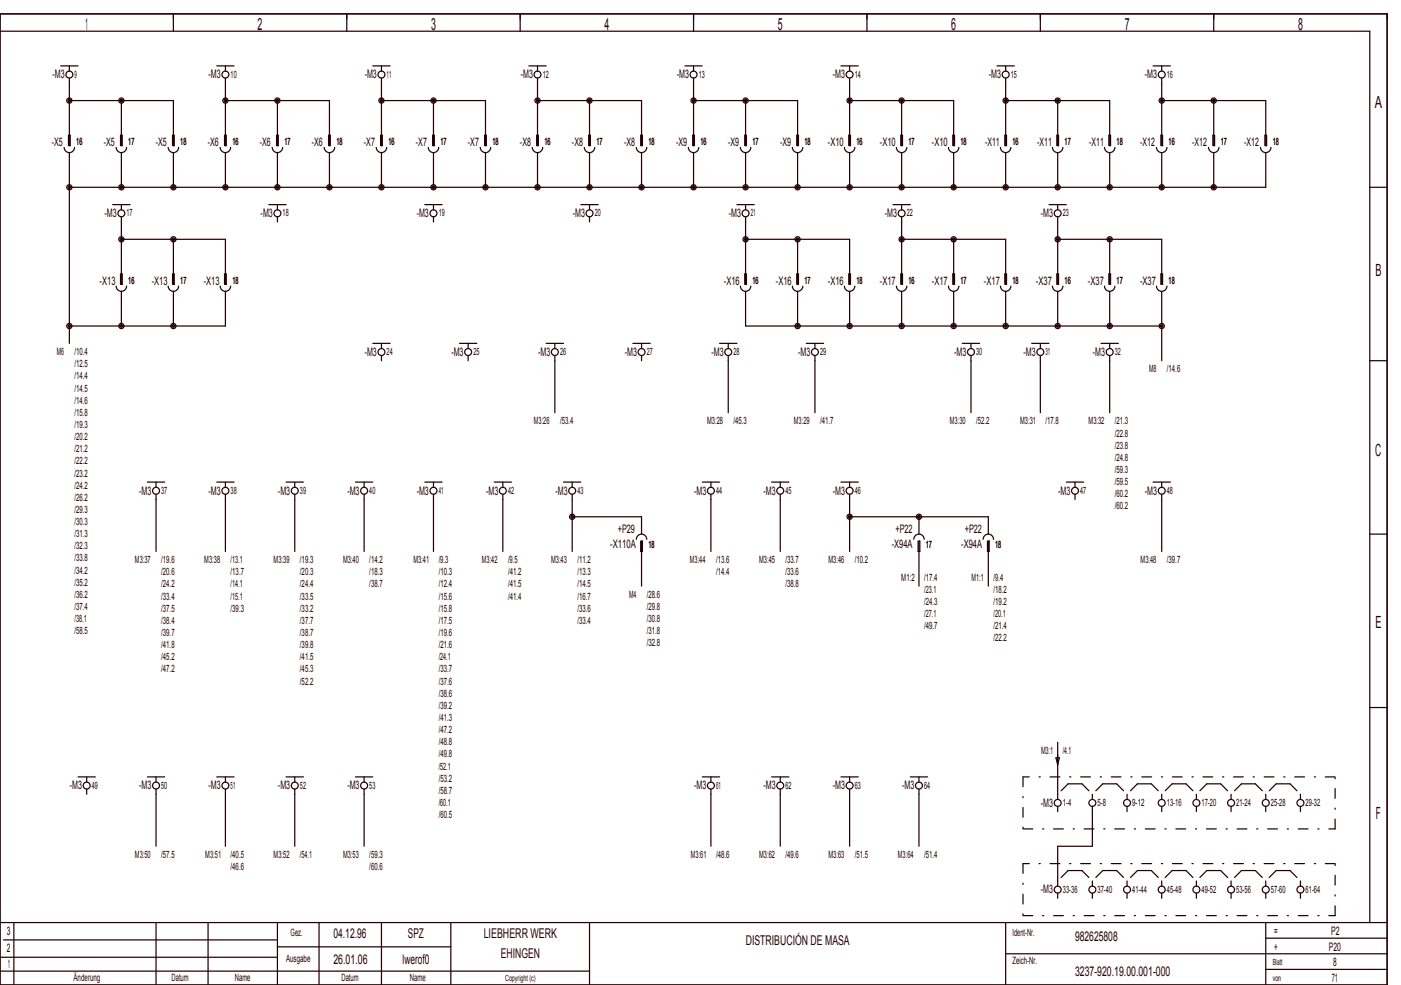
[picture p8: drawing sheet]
<svg xmlns="http://www.w3.org/2000/svg" width="404mm" height="284mm" viewBox="0 0 404 284" stroke-linecap="round" stroke-linejoin="round" font-family="sans-serif">
<g fill="none" stroke="#240000" stroke-width=".35">
<path d="M0 4h400v280h-400zM0 9h395v257M17.5 19h5M20 19v1.5M50 4v5M62.5 19h5M65 19v1.5M100 4v5M107.5 19h5M110 19v1.5M150 4v5M152.5 19h5"/>
<path d="M155 19v1.5M197.5 19h5M200 4v5M200 19v1.5M242.5 19h5M245 19v1.5M250 4v5M287.5 19h5M290 19v1.5M300 4v5M332.5 19h5M335 19v1.5"/>
<path d="M350 4v5M20 22.5v19.5h.3v-3h-.5v3M20 29h30v13h.2v-3h-.5v3M35 29v13h.3v-3h-.6v3M65 22.5v19.5h.2v-3h-.5v3M65 29h30v13h.2v-3h-.4v3M80 29v13h.2v-3h-.4v3M110 22.5v19.5h.3v-3h-.5v3M110 29h30v13h.3v-3h-.6v3M125 29v13h.3v-3h-.6v3M155 22.5v19.5h.2v-3h-.5v3M155 29h30v13h.2v-3h-.4v3"/>
<path d="M170 29v13h.2v-3h-.5v3M200 22.5v19.5h.3v-3h-.5v3M200 29h30v13h.3v-3h-.6v3M215 29v13h.2v-3h-.4v3M245 22.5v19.5h.3v-3h-.6v3M245 29h30v13h.2v-3h-.4v3M260 29v13h.2v-3h-.5v3M290 22.5v19.5h.3v-3h-.5v3M290 29h30v13h.3v-3h-.5v3M305 29v13h.2v-3h-.4v3M335 22.5v19.5h.3v-3h-.6v3M335 29h30v13h.2v-3h-.4v3"/>
<path d="M350 29v13h.2v-3h-.5v3M18.5 42.5a1.5 1.5 0 0 0 1.5 1.5 1.5 1.5 0 0 0 1.5-1.5M20 44v55M32.5 59h5M33.5 42.5a1.5 1.5 0 0 0 1.5 1.5 1.5 1.5 0 0 0 1.5-1.5M35 44v10M35 59v1.5M48.5 42.5a1.5 1.5 0 0 0 1.5 1.5 1.5 1.5 0 0 0 1.5-1.5M50 44v10M63.5 42.5a1.5 1.5 0 0 0 1.5 1.5 1.5 1.5 0 0 0 1.5-1.5M65 44v10M77.5 59h5"/>
<path d="M78.5 42.5a1.5 1.5 0 0 0 1.5 1.5 1.5 1.5 0 0 0 1.5-1.5M80 44v10M80 59v1.5M93.5 42.5a1.5 1.5 0 0 0 1.5 1.5 1.5 1.5 0 0 0 1.5-1.5M95 44v10M108.5 42.5a1.5 1.5 0 0 0 1.5 1.5 1.5 1.5 0 0 0 1.5-1.5M110 44v10M122.5 59h5M123.5 42.5a1.5 1.5 0 0 0 1.5 1.5 1.5 1.5 0 0 0 1.5-1.5M125 44v10M125 59v1.5M138.5 42.5a1.5 1.5 0 0 0 1.5 1.5 1.5 1.5 0 0 0 1.5-1.5"/>
<path d="M140 44v10M153.5 42.5a1.5 1.5 0 0 0 1.5 1.5 1.5 1.5 0 0 0 1.5-1.5M155 44v10M167.5 59h5M168.5 42.5a1.5 1.5 0 0 0 1.5 1.5 1.5 1.5 0 0 0 1.5-1.5M170 44v10M170 59v1.5M183.5 42.5a1.5 1.5 0 0 0 1.5 1.5 1.5 1.5 0 0 0 1.5-1.5M185 44v10M198.5 42.5a1.5 1.5 0 0 0 1.5 1.5 1.5 1.5 0 0 0 1.5-1.5M200 44v10M212.5 59h5"/>
<path d="M213.5 42.5a1.5 1.5 0 0 0 1.5 1.5 1.5 1.5 0 0 0 1.5-1.5M215 44v10M215 59v1.5M228.5 42.5a1.5 1.5 0 0 0 1.5 1.5 1.5 1.5 0 0 0 1.5-1.5M230 44v10M243.5 42.5a1.5 1.5 0 0 0 1.5 1.5 1.5 1.5 0 0 0 1.5-1.5M245 44v10M257.5 59h5M258.5 42.5a1.5 1.5 0 0 0 1.5 1.5 1.5 1.5 0 0 0 1.5-1.5M260 44v10M260 59v1.5M273.5 42.5a1.5 1.5 0 0 0 1.5 1.5 1.5 1.5 0 0 0 1.5-1.5"/>
<path d="M275 44v10M288.5 42.5a1.5 1.5 0 0 0 1.5 1.5 1.5 1.5 0 0 0 1.5-1.5M290 44v10M302.5 59h5M303.5 42.5a1.5 1.5 0 0 0 1.5 1.5 1.5 1.5 0 0 0 1.5-1.5M305 44v10M305 59v1.5M318.5 42.5a1.5 1.5 0 0 0 1.5 1.5 1.5 1.5 0 0 0 1.5-1.5M320 44v10M333.5 42.5a1.5 1.5 0 0 0 1.5 1.5 1.5 1.5 0 0 0 1.5-1.5M335 44v10M348.5 42.5a1.5 1.5 0 0 0 1.5 1.5 1.5 1.5 0 0 0 1.5-1.5"/>
<path d="M350 44v10M363.5 42.5a1.5 1.5 0 0 0 1.5 1.5 1.5 1.5 0 0 0 1.5-1.5M365 44v10h-345M395 54h5M35 62.5v19.5h.3v-3h-.6v3M35 69h30v13h.2v-3h-.5v3M50 69v13h.2v-3h-.5v3M80 62.5v1.5M125 62.5v1.5M170 62.5v1.5M215 62.5v19.5h.2v-3h-.4v3M215 69h30v13h.3v-3h-.6v3"/>
<path d="M230 69v13h.3v-3h-.6v3M260 62.5v19.5h.2v-3h-.5v3M260 69h30v13h.3v-3h-.5v3M275 69v13h.2v-3h-.4v3M305 62.5v19.5h.2v-3h-.4v3M305 69h30v13h.3v-3h-.6v3M320 69v13h.3v-3h-.5v3M33.5 82.5a1.5 1.5 0 0 0 1.5 1.5 1.5 1.5 0 0 0 1.5-1.5M35 84v10M48.5 82.5a1.5 1.5 0 0 0 1.5 1.5 1.5 1.5 0 0 0 1.5-1.5M50 84v10M63.5 82.5a1.5 1.5 0 0 0 1.5 1.5 1.5 1.5 0 0 0 1.5-1.5"/>
<path d="M65 84v10h-45M107.5 99h5M110 99v1.5M132.5 99h5M135 99v1.5M157.5 99h5M160 99v1.5M182.5 99h5M185 99v1.5M207.5 99h5M210 99v1.5M213.5 82.5a1.5 1.5 0 0 0 1.5 1.5 1.5 1.5 0 0 0 1.5-1.5"/>
<path d="M215 84v10h120M228.5 82.5a1.5 1.5 0 0 0 1.5 1.5 1.5 1.5 0 0 0 1.5-1.5M230 84v10M232.5 99h5M235 99v1.5M243.5 82.5a1.5 1.5 0 0 0 1.5 1.5 1.5 1.5 0 0 0 1.5-1.5M245 84v10M258.5 82.5a1.5 1.5 0 0 0 1.5 1.5 1.5 1.5 0 0 0 1.5-1.5M260 84v10M273.5 82.5a1.5 1.5 0 0 0 1.5 1.5 1.5 1.5 0 0 0 1.5-1.5M275 84v10M277.5 99h5"/>
<path d="M280 99v1.5M288.5 82.5a1.5 1.5 0 0 0 1.5 1.5 1.5 1.5 0 0 0 1.5-1.5M290 84v10M297.5 99h5M300 99v1.5M303.5 82.5a1.5 1.5 0 0 0 1.5 1.5 1.5 1.5 0 0 0 1.5-1.5M305 84v10M317.5 99h5M318.5 82.5a1.5 1.5 0 0 0 1.5 1.5 1.5 1.5 0 0 0 1.5-1.5M320 84v10M320 99v1.5M333.5 82.5a1.5 1.5 0 0 0 1.5 1.5 1.5 1.5 0 0 0 1.5-1.5"/>
<path d="M335 84v20M110 102.5v1.5M135 102.5v1.5M160 102.5v16.5M185 102.5v1.5M210 102.5v16.5M235 102.5v16.5M280 102.5v16.5M300 102.5v16.5M320 102.5v16.5M395 104h5M42.5 139h5"/>
<path d="M45 139v1.5M62.5 139h5M65 139v1.5M82.5 139h5M85 139v1.5M102.5 139h5M105 139v1.5M122.5 139h5M125 139v1.5M142.5 139h5M145 139v1.5M162.5 139h5"/>
<path d="M165 139v1.5M202.5 139h5M205 139v1.5M222.5 139h5M225 139v1.5M242.5 139h5M245 139v1.5M307.5 139h5M310 139v1.5M332.5 139h5M335 139v1.5M45 142.5v16.5"/>
<path d="M65 142.5v16.5M85 142.5v16.5M105 142.5v16.5M125 142.5v16.5M145 142.5v16.5M165 149h20v5M165 142.5v16.5M183.5 155.5a1.5 1.5 0 0 1 1.5-1.5 1.5 1.5 0 0 1 1.5 1.5M184.8 156v3h.4v-3h-.2v13M205 142.5v16.5M225 142.5v16.5M245 142.5v16.5"/>
<path d="M245 149h40v5M263.5 155.5a1.5 1.5 0 0 1 1.5-1.5 1.5 1.5 0 0 1 1.5 1.5M264.7 156v3h.6v-3h-.3v13M265 149v5M283.5 155.5a1.5 1.5 0 0 1 1.5-1.5 1.5 1.5 0 0 1 1.5 1.5M284.8 156v3h.5v-3h-.3v13M310 142.5v1.5M335 142.5v16.5M395 154h5M304.5 218.5h1l-.5 2zM305 214v16.5M395 204h5"/>
<path d="M22.5 224h5M25 224v1.5M25 227.5v1.5M42.5 224h5M45 224v1.5M45 227.5v16.5M62.5 224h5M65 224v1.5M65 227.5v16.5M82.5 224h5M85 224v1.5M85 227.5v16.5"/>
<path d="M102.5 224h5M105 224v1.5M105 227.5v16.5M202.5 224h5M205 224v1.5M205 227.5v16.5M222.5 224h5M225 224v1.5M225 227.5v16.5M242.5 224h5M245 224v1.5M245 227.5v16.5"/>
<path d="M262.5 224h5M265 224v1.5M265 227.5v16.5M305 232.5v1.5M306 228l2-2h4l2 2M315 232.5v11.5h-10v11.5M315 229v1.5M316 228l2-2h4l2 2M325 229v1.5M325 232.5v1.5M326 228l2-2h4l2 2M335 229v1.5"/>
<path d="M335 232.5v1.5M336 228l2-2h4l2 2M345 229v1.5M345 232.5v1.5M346 228l2-2h4l2 2M355 229v1.5M355 232.5v1.5M356 228l2-2h4l2 2M365 229v1.5M365 232.5v1.5M366 228l2-2h4l2 2M375 229v1.5"/>
<path d="M375 232.5v1.5M305 257.5v1.5M306 253l2-2h4l2 2M315 254v1.5M315 257.5v1.5M316 253l2-2h4l2 2M325 254v1.5M325 257.5v1.5M326 253l2-2h4l2 2M335 254v1.5M335 257.5v1.5M336 253l2-2h4l2 2"/>
<path d="M345 254v1.5M345 257.5v1.5M346 253l2-2h4l2 2M355 254v1.5M355 257.5v1.5M356 253l2-2h4l2 2M365 254v1.5M365 257.5v1.5M366 253l2-2h4l2 2M375 254v1.5M375 257.5v1.5M0 280h170"/>
<path d="M0 276h80M0 266h400M1 271h79M4 266v18M45 266v18M60 266v18M80 266v18M80 273h50M92 266v18M110 266v18M130 266v18M170 266v18"/>
<path d="M290 266v18M290 275h110M365 266v18M365 279.5h35M365 270.5h35"/>
<circle cx="20" cy="21.5" r="1"/>
<circle cx="20" cy="29" r=".75"/>
<circle cx="20" cy="29" r=".38"/>
<circle cx="35" cy="29" r=".75"/>
<circle cx="35" cy="29" r=".38"/>
<circle cx="65" cy="21.5" r="1"/>
<circle cx="65" cy="29" r=".75"/>
<circle cx="65" cy="29" r=".38"/>
<circle cx="80" cy="29" r=".75"/>
<circle cx="80" cy="29" r=".38"/>
<circle cx="110" cy="21.5" r="1"/>
<circle cx="110" cy="29" r=".75"/>
<circle cx="110" cy="29" r=".38"/>
<circle cx="125" cy="29" r=".75"/>
<circle cx="125" cy="29" r=".38"/>
<circle cx="155" cy="21.5" r="1"/>
<circle cx="155" cy="29" r=".75"/>
<circle cx="155" cy="29" r=".38"/>
<circle cx="170" cy="29" r=".75"/>
<circle cx="170" cy="29" r=".38"/>
<circle cx="200" cy="21.5" r="1"/>
<circle cx="200" cy="29" r=".75"/>
<circle cx="200" cy="29" r=".38"/>
<circle cx="215" cy="29" r=".75"/>
<circle cx="215" cy="29" r=".38"/>
<circle cx="245" cy="21.5" r="1"/>
<circle cx="245" cy="29" r=".75"/>
<circle cx="245" cy="29" r=".38"/>
<circle cx="260" cy="29" r=".75"/>
<circle cx="260" cy="29" r=".38"/>
<circle cx="290" cy="21.5" r="1"/>
<circle cx="290" cy="29" r=".75"/>
<circle cx="290" cy="29" r=".38"/>
<circle cx="305" cy="29" r=".75"/>
<circle cx="305" cy="29" r=".38"/>
<circle cx="335" cy="21.5" r="1"/>
<circle cx="335" cy="29" r=".75"/>
<circle cx="335" cy="29" r=".38"/>
<circle cx="350" cy="29" r=".75"/>
<circle cx="350" cy="29" r=".38"/>
<circle cx="20" cy="54" r=".75"/>
<circle cx="20" cy="54" r=".38"/>
<circle cx="35" cy="54" r=".75"/>
<circle cx="35" cy="54" r=".38"/>
<circle cx="50" cy="54" r=".75"/>
<circle cx="50" cy="54" r=".38"/>
<circle cx="65" cy="54" r=".75"/>
<circle cx="65" cy="54" r=".38"/>
<circle cx="80" cy="54" r=".75"/>
<circle cx="80" cy="54" r=".38"/>
<circle cx="95" cy="54" r=".75"/>
<circle cx="95" cy="54" r=".38"/>
<circle cx="110" cy="54" r=".75"/>
<circle cx="110" cy="54" r=".38"/>
<circle cx="125" cy="54" r=".75"/>
<circle cx="125" cy="54" r=".38"/>
<circle cx="140" cy="54" r=".75"/>
<circle cx="140" cy="54" r=".38"/>
<circle cx="155" cy="54" r=".75"/>
<circle cx="155" cy="54" r=".38"/>
<circle cx="170" cy="54" r=".75"/>
<circle cx="170" cy="54" r=".38"/>
<circle cx="185" cy="54" r=".75"/>
<circle cx="185" cy="54" r=".38"/>
<circle cx="200" cy="54" r=".75"/>
<circle cx="200" cy="54" r=".38"/>
<circle cx="215" cy="54" r=".38"/>
<circle cx="215" cy="54" r=".75"/>
<circle cx="230" cy="54" r=".75"/>
<circle cx="230" cy="54" r=".38"/>
<circle cx="245" cy="54" r=".75"/>
<circle cx="245" cy="54" r=".38"/>
<circle cx="260" cy="54" r=".75"/>
<circle cx="260" cy="54" r=".38"/>
<circle cx="275" cy="54" r=".75"/>
<circle cx="275" cy="54" r=".38"/>
<circle cx="290" cy="54" r=".75"/>
<circle cx="290" cy="54" r=".38"/>
<circle cx="305" cy="54" r=".75"/>
<circle cx="305" cy="54" r=".38"/>
<circle cx="320" cy="54" r=".75"/>
<circle cx="320" cy="54" r=".38"/>
<circle cx="335" cy="54" r=".75"/>
<circle cx="335" cy="54" r=".38"/>
<circle cx="350" cy="54" r=".75"/>
<circle cx="350" cy="54" r=".38"/>
<circle cx="35" cy="61.5" r="1"/>
<circle cx="35" cy="69" r=".75"/>
<circle cx="35" cy="69" r=".38"/>
<circle cx="50" cy="69" r=".75"/>
<circle cx="50" cy="69" r=".38"/>
<circle cx="80" cy="61.5" r="1"/>
<circle cx="125" cy="61.5" r="1"/>
<circle cx="170" cy="61.5" r="1"/>
<circle cx="215" cy="61.5" r="1"/>
<circle cx="215" cy="69" r=".38"/>
<circle cx="215" cy="69" r=".75"/>
<circle cx="230" cy="69" r=".75"/>
<circle cx="230" cy="69" r=".38"/>
<circle cx="260" cy="61.5" r="1"/>
<circle cx="260" cy="69" r=".75"/>
<circle cx="260" cy="69" r=".38"/>
<circle cx="275" cy="69" r=".75"/>
<circle cx="275" cy="69" r=".38"/>
<circle cx="305" cy="69" r=".75"/>
<circle cx="305" cy="61.5" r="1"/>
<circle cx="305" cy="69" r=".38"/>
<circle cx="320" cy="69" r=".75"/>
<circle cx="320" cy="69" r=".38"/>
<circle cx="20" cy="94" r=".75"/>
<circle cx="20" cy="94" r=".38"/>
<circle cx="35" cy="94" r=".75"/>
<circle cx="35" cy="94" r=".38"/>
<circle cx="50" cy="94" r=".75"/>
<circle cx="50" cy="94" r=".38"/>
<circle cx="230" cy="94" r=".75"/>
<circle cx="230" cy="94" r=".38"/>
<circle cx="245" cy="94" r=".75"/>
<circle cx="245" cy="94" r=".38"/>
<circle cx="260" cy="94" r=".75"/>
<circle cx="260" cy="94" r=".38"/>
<circle cx="275" cy="94" r=".75"/>
<circle cx="275" cy="94" r=".38"/>
<circle cx="290" cy="94" r=".75"/>
<circle cx="290" cy="94" r=".38"/>
<circle cx="305" cy="94" r=".75"/>
<circle cx="305" cy="94" r=".38"/>
<circle cx="320" cy="94" r=".75"/>
<circle cx="320" cy="94" r=".38"/>
<circle cx="335" cy="94" r=".75"/>
<circle cx="335" cy="94" r=".38"/>
<circle cx="110" cy="101.5" r="1"/>
<circle cx="135" cy="101.5" r="1"/>
<circle cx="160" cy="101.5" r="1"/>
<circle cx="185" cy="101.5" r="1"/>
<circle cx="210" cy="101.5" r="1"/>
<circle cx="235" cy="101.5" r="1"/>
<circle cx="280" cy="101.5" r="1"/>
<circle cx="300" cy="101.5" r="1"/>
<circle cx="320" cy="101.5" r="1"/>
<circle cx="45" cy="141.5" r="1"/>
<circle cx="65" cy="141.5" r="1"/>
<circle cx="85" cy="141.5" r="1"/>
<circle cx="105" cy="141.5" r="1"/>
<circle cx="125" cy="141.5" r="1"/>
<circle cx="145" cy="141.5" r="1"/>
<circle cx="165" cy="141.5" r="1"/>
<circle cx="165" cy="149" r=".75"/>
<circle cx="165" cy="149" r=".38"/>
<circle cx="205" cy="141.5" r="1"/>
<circle cx="225" cy="141.5" r="1"/>
<circle cx="245" cy="141.5" r="1"/>
<circle cx="245" cy="149" r=".75"/>
<circle cx="245" cy="149" r=".38"/>
<circle cx="265" cy="149" r=".38"/>
<circle cx="265" cy="149" r=".75"/>
<circle cx="310" cy="141.5" r="1"/>
<circle cx="335" cy="141.5" r="1"/>
<circle cx="25" cy="226.5" r="1"/>
<circle cx="45" cy="226.5" r="1"/>
<circle cx="65" cy="226.5" r="1"/>
<circle cx="85" cy="226.5" r="1"/>
<circle cx="105" cy="226.5" r="1"/>
<circle cx="205" cy="226.5" r="1"/>
<circle cx="225" cy="226.5" r="1"/>
<circle cx="245" cy="226.5" r="1"/>
<circle cx="265" cy="226.5" r="1"/>
<circle cx="305" cy="231.5" r="1"/>
<circle cx="315" cy="231.5" r="1"/>
<circle cx="325" cy="231.5" r="1"/>
<circle cx="335" cy="231.5" r="1"/>
<circle cx="345" cy="231.5" r="1"/>
<circle cx="355" cy="231.5" r="1"/>
<circle cx="365" cy="231.5" r="1"/>
<circle cx="375" cy="231.5" r="1"/>
<circle cx="305" cy="256.5" r="1"/>
<circle cx="315" cy="256.5" r="1"/>
<circle cx="325" cy="256.5" r="1"/>
<circle cx="335" cy="256.5" r="1"/>
<circle cx="345" cy="256.5" r="1"/>
<circle cx="355" cy="256.5" r="1"/>
<circle cx="365" cy="256.5" r="1"/>
<circle cx="375" cy="256.5" r="1"/>
</g>
<path d="M295 224v15M295 239h90M385 239v-15M385 224h-90M295 249v15M385 249h-90M295 264h90M385 264v-15" fill="none" stroke="#240000" stroke-width=".35" stroke-dasharray="2.8 2.8 .4 2.8"/>
<g font-size="4.8" fill="#240000">
<text x="24.6" y="8.6">1</text>
<text x="74.3" y="8.6">2</text>
<text x="124.3" y="8.6">3</text>
<text x="174.3" y="8.6">4</text>
<text x="224.3" y="8.6">5</text>
<text x="274.3" y="8.6">6</text>
<text x="324.3" y="8.6">7</text>
<text x="374.3" y="8.6">8</text>
<text x="396.5" y="31.1">A</text>
<text x="396.7" y="79.6">B</text>
<text x="396.6" y="131.6">C</text>
<text x="396.7" y="181.1">E</text>
<text x="396.8" y="236.1">F</text>
</g>
<g font-size="3.9" fill="#240000">
<text x="96.2" y="270.3">04.12.96</text>
<text x="117.6" y="270.3">SPZ</text>
<text x="139.5" y="270.3">LIEBHERR WERK</text>
<text x="215.1" y="272.3">DISTRIBUCIÓN DE MASA</text>
<text x="310" y="271.3">982625808</text>
<text x="96.1" y="277.8">26.01.06</text>
<text x="116.1" y="277.8">lwerof0</text>
<text x="144.4" y="276.3">EHINGEN</text>
<text x="310" y="281.3">3237­920.19.00.001­000</text>
</g>
<g font-size="3.4" fill="#240000">
<text x="15.2" y="22.6">­M3</text>
<text x="60.2" y="22.6">­M3</text>
<text x="105.2" y="22.6">­M3</text>
<text x="150.2" y="22.6">­M3</text>
<text x="195.2" y="22.6">­M3</text>
<text x="240.2" y="22.6">­M3</text>
<text x="285.2" y="22.6">­M3</text>
<text x="330.2" y="22.6">­M3</text>
<text x="14.9" y="42.1">­X5</text>
<text x="29.9" y="42.1">­X5</text>
<text x="44.9" y="42.1">­X5</text>
<text x="59.9" y="42.1">­X6</text>
<text x="74.9" y="42.1">­X6</text>
<text x="89.9" y="42.1">­X6</text>
<text x="104.9" y="42.1">­X7</text>
<text x="119.9" y="42.1">­X7</text>
<text x="134.9" y="42.1">­X7</text>
<text x="149.9" y="42.1">­X8</text>
<text x="164.9" y="42.1">­X8</text>
<text x="179.9" y="42.1">­X8</text>
<text x="194.9" y="42.1">­X9</text>
<text x="209.9" y="42.1">­X9</text>
<text x="224.9" y="42.1">­X9</text>
<text x="238.7" y="42.1">­X10</text>
<text x="253.7" y="42.1">­X10</text>
<text x="268.7" y="42.1">­X10</text>
<text x="284.1" y="42.1">­X11</text>
<text x="299.1" y="42.1">­X11</text>
<text x="314.1" y="42.1">­X11</text>
<text x="328.8" y="42.1">­X12</text>
<text x="343.8" y="42.1">­X12</text>
<text x="358.8" y="42.1">­X12</text>
<text x="30.2" y="62.6">­M3</text>
<text x="75.2" y="62.6">­M3</text>
<text x="120.2" y="62.6">­M3</text>
<text x="165.2" y="62.6">­M3</text>
<text x="210.2" y="62.6">­M3</text>
<text x="255.2" y="62.6">­M3</text>
<text x="300.2" y="62.6">­M3</text>
<text x="28.7" y="82.1">­X13</text>
<text x="43.7" y="82.1">­X13</text>
<text x="58.7" y="82.1">­X13</text>
<text x="208.7" y="82.1">­X16</text>
<text x="223.7" y="82.1">­X16</text>
<text x="238.7" y="82.1">­X16</text>
<text x="253.7" y="82.1">­X17</text>
<text x="268.7" y="82.1">­X17</text>
<text x="283.7" y="82.1">­X17</text>
<text x="298.7" y="82.1">­X37</text>
<text x="313.7" y="82.1">­X37</text>
<text x="328.7" y="82.1">­X37</text>
<text x="105.2" y="102.6">­M3</text>
<text x="130.2" y="102.6">­M3</text>
<text x="155.2" y="102.6">­M3</text>
<text x="180.2" y="102.6">­M3</text>
<text x="205.2" y="102.6">­M3</text>
<text x="230.2" y="102.6">­M3</text>
<text x="275.2" y="102.6">­M3</text>
<text x="295.2" y="102.6">­M3</text>
<text x="315.2" y="102.6">­M3</text>
<text x="40.2" y="142.6">­M3</text>
<text x="60.2" y="142.6">­M3</text>
<text x="80.2" y="142.6">­M3</text>
<text x="100.2" y="142.6">­M3</text>
<text x="120.2" y="142.6">­M3</text>
<text x="140.2" y="142.6">­M3</text>
<text x="160.2" y="142.6">­M3</text>
<text x="200.2" y="142.6">­M3</text>
<text x="220.2" y="142.6">­M3</text>
<text x="240.2" y="142.6">­M3</text>
<text x="305.2" y="142.6">­M3</text>
<text x="330.2" y="142.6">­M3</text>
<text x="178.2" y="153.7">+P29</text>
<text x="258.2" y="153.7">+P22</text>
<text x="278.2" y="153.7">+P22</text>
<text x="176" y="158.1">­X110A</text>
<text x="257.2" y="158.1">­X94A</text>
<text x="277.2" y="158.1">­X94A</text>
<text x="20.2" y="227.6">­M3</text>
<text x="40.2" y="227.6">­M3</text>
<text x="60.2" y="227.6">­M3</text>
<text x="80.2" y="227.6">­M3</text>
<text x="100.2" y="227.6">­M3</text>
<text x="200.2" y="227.6">­M3</text>
<text x="220.2" y="227.6">­M3</text>
<text x="240.2" y="227.6">­M3</text>
<text x="260.2" y="227.6">­M3</text>
<text x="300.2" y="232.6">­M3</text>
<text x="300.2" y="257.6">­M3</text>
<text x="2" y="269.6">3</text>
<text x="367.5" y="269.6">=</text>
<text x="383.8" y="269.6">P2</text>
<text x="2" y="274.6">2</text>
<text x="367.5" y="274.1">+</text>
<text x="383.2" y="274.1">P20</text>
<text x="2.2" y="279.1">1</text>
<text x="384.5" y="278.6">8</text>
<text x="384" y="283.1">71</text>
</g>
<g font-size="2.9" fill="#240000">
<text x="21.5" y="22.4">9</text>
<text x="66.5" y="22.4">10</text>
<text x="111.5" y="22.4">11</text>
<text x="156.5" y="22.4">12</text>
<text x="201.5" y="22.4">13</text>
<text x="246.5" y="22.4">14</text>
<text x="291.5" y="22.4">15</text>
<text x="336.5" y="22.4">16</text>
<text x="22" y="41.9">16</text>
<text x="37" y="41.9">17</text>
<text x="52" y="41.9">18</text>
<text x="67" y="41.9">16</text>
<text x="82" y="41.9">17</text>
<text x="97" y="41.9">18</text>
<text x="112" y="41.9">16</text>
<text x="127" y="41.9">17</text>
<text x="142" y="41.9">18</text>
<text x="157" y="41.9">16</text>
<text x="172" y="41.9">17</text>
<text x="187" y="41.9">18</text>
<text x="202" y="41.9">16</text>
<text x="217" y="41.9">17</text>
<text x="232" y="41.9">18</text>
<text x="247" y="41.9">16</text>
<text x="262" y="41.9">17</text>
<text x="277" y="41.9">18</text>
<text x="292" y="41.9">16</text>
<text x="307" y="41.9">17</text>
<text x="322" y="41.9">18</text>
<text x="337" y="41.9">16</text>
<text x="352" y="41.9">17</text>
<text x="367" y="41.9">18</text>
<text x="36.5" y="62.4">17</text>
<text x="81.5" y="62.4">18</text>
<text x="126.5" y="62.4">19</text>
<text x="171.5" y="62.4">20</text>
<text x="216.5" y="62.4">21</text>
<text x="261.5" y="62.4">22</text>
<text x="306.5" y="62.4">23</text>
<text x="37" y="81.9">16</text>
<text x="52" y="81.9">17</text>
<text x="67" y="81.9">18</text>
<text x="217" y="81.9">16</text>
<text x="232" y="81.9">17</text>
<text x="247" y="81.9">18</text>
<text x="262" y="81.9">16</text>
<text x="277" y="81.9">17</text>
<text x="292" y="81.9">18</text>
<text x="307" y="81.9">16</text>
<text x="322" y="81.9">17</text>
<text x="337" y="81.9">18</text>
<text x="16.4" y="102.4">M6</text>
<text x="21.5" y="102.4">/10.4</text>
<text x="21.5" y="105.9">/12.5</text>
<text x="111.5" y="102.4">24</text>
<text x="136.5" y="102.4">25</text>
<text x="161.5" y="102.4">26</text>
<text x="186.5" y="102.4">27</text>
<text x="211.5" y="102.4">28</text>
<text x="236.5" y="102.4">29</text>
<text x="281.5" y="102.4">30</text>
<text x="301.5" y="102.4">31</text>
<text x="321.5" y="102.4">32</text>
<text x="331.4" y="107.4">M8</text>
<text x="336.5" y="107.4">/14.6</text>
<text x="21.5" y="109.4">/14.4</text>
<text x="21.5" y="112.9">/14.5</text>
<text x="21.5" y="116.4">/14.6</text>
<text x="21.5" y="119.9">/15.8</text>
<text x="21.5" y="123.4">/19.3</text>
<text x="153.9" y="122.4">M3:26</text>
<text x="161.5" y="122.4">/53.4</text>
<text x="203.9" y="122.4">M3:28</text>
<text x="211.5" y="122.4">/45.3</text>
<text x="228.9" y="122.4">M3:29</text>
<text x="236.5" y="122.4">/41.7</text>
<text x="273.9" y="122.4">M3:30</text>
<text x="281.5" y="122.4">/52.2</text>
<text x="294.2" y="122.4">M3:31</text>
<text x="301.5" y="122.4">/17.8</text>
<text x="313.9" y="122.4">M3:32</text>
<text x="321.5" y="122.4">/21.3</text>
<text x="321.5" y="125.9">/22.8</text>
<text x="21.5" y="126.9">/20.2</text>
<text x="21.5" y="130.4">/21.2</text>
<text x="321.5" y="129.4">/23.8</text>
<text x="21.5" y="133.9">/22.2</text>
<text x="21.5" y="137.4">/23.2</text>
<text x="321.5" y="132.9">/24.8</text>
<text x="321.5" y="136.4">/59.3</text>
<text x="21.5" y="140.9">/24.2</text>
<text x="46.5" y="142.4">37</text>
<text x="66.5" y="142.4">38</text>
<text x="86.5" y="142.4">39</text>
<text x="106.5" y="142.4">40</text>
<text x="126.5" y="142.4">41</text>
<text x="146.5" y="142.4">42</text>
<text x="166.5" y="142.4">43</text>
<text x="206.5" y="142.4">44</text>
<text x="226.5" y="142.4">45</text>
<text x="246.5" y="142.4">46</text>
<text x="311.5" y="142.4">47</text>
<text x="321.5" y="139.9">/59.5</text>
<text x="321.5" y="143.4">/60.2</text>
<text x="336.5" y="142.4">48</text>
<text x="21.5" y="144.4">/26.2</text>
<text x="21.5" y="147.9">/29.3</text>
<text x="321.5" y="146.9">/60.2</text>
<text x="21.5" y="151.4">/30.3</text>
<text x="21.5" y="154.9">/31.3</text>
<text x="21.5" y="158.4">/32.3</text>
<text x="21.5" y="161.9">/33.8</text>
<text x="187" y="157.9">18</text>
<text x="267" y="157.9">17</text>
<text x="287" y="157.9">18</text>
<text x="21.5" y="165.4">/34.2</text>
<text x="38.9" y="162.4">M3:37</text>
<text x="46.5" y="162.4">/19.6</text>
<text x="46.5" y="165.9">/20.6</text>
<text x="58.9" y="162.4">M3:38</text>
<text x="66.5" y="162.4">/13.1</text>
<text x="66.5" y="165.9">/13.7</text>
<text x="78.9" y="162.4">M3:39</text>
<text x="86.5" y="162.4">/19.3</text>
<text x="86.5" y="165.9">/20.3</text>
<text x="98.9" y="162.4">M3:40</text>
<text x="106.5" y="162.4">/14.2</text>
<text x="106.5" y="165.9">/18.3</text>
<text x="119.2" y="162.4">M3:41</text>
<text x="126.5" y="162.4">/9.3</text>
<text x="126.5" y="165.9">/10.3</text>
<text x="138.9" y="162.4">M3:42</text>
<text x="146.5" y="162.4">/9.5</text>
<text x="146.5" y="165.9">/41.2</text>
<text x="158.9" y="162.4">M3:43</text>
<text x="166.5" y="162.4">/11.2</text>
<text x="166.5" y="165.9">/13.3</text>
<text x="198.9" y="162.4">M3:44</text>
<text x="206.5" y="162.4">/13.6</text>
<text x="206.5" y="165.9">/14.4</text>
<text x="218.9" y="162.4">M3:45</text>
<text x="226.5" y="162.4">/33.7</text>
<text x="226.5" y="165.9">/33.6</text>
<text x="238.9" y="162.4">M3:46</text>
<text x="246.5" y="162.4">/10.2</text>
<text x="259.9" y="167.4">M1:2</text>
<text x="266.5" y="167.4">/17.4</text>
<text x="280.2" y="167.4">M1:1</text>
<text x="286.5" y="167.4">/9.4</text>
<text x="328.9" y="162.4">M3:48</text>
<text x="336.5" y="162.4">/39.7</text>
<text x="21.5" y="168.9">/35.2</text>
<text x="21.5" y="172.4">/36.2</text>
<text x="46.5" y="169.4">/24.2</text>
<text x="46.5" y="172.9">/33.4</text>
<text x="66.5" y="169.4">/14.1</text>
<text x="66.5" y="172.9">/15.1</text>
<text x="86.5" y="169.4">/24.4</text>
<text x="86.5" y="172.9">/33.5</text>
<text x="106.5" y="169.4">/38.7</text>
<text x="126.5" y="169.4">/12.4</text>
<text x="126.5" y="172.9">/15.6</text>
<text x="146.5" y="169.4">/41.5</text>
<text x="146.5" y="172.9">/41.4</text>
<text x="166.5" y="169.4">/14.5</text>
<text x="166.5" y="172.9">/16.7</text>
<text x="181.4" y="172.4">M4</text>
<text x="186.5" y="172.4">/28.6</text>
<text x="226.5" y="169.4">/38.8</text>
<text x="266.5" y="170.9">/23.1</text>
<text x="286.5" y="170.9">/18.2</text>
<text x="21.5" y="175.9">/37.4</text>
<text x="21.5" y="179.4">/38.1</text>
<text x="46.5" y="176.4">/37.5</text>
<text x="46.5" y="179.9">/38.4</text>
<text x="66.5" y="176.4">/39.3</text>
<text x="86.5" y="176.4">/33.2</text>
<text x="86.5" y="179.9">/37.7</text>
<text x="126.5" y="176.4">/15.8</text>
<text x="126.5" y="179.9">/17.5</text>
<text x="166.5" y="176.4">/33.6</text>
<text x="166.5" y="179.9">/33.4</text>
<text x="186.5" y="175.9">/29.8</text>
<text x="186.5" y="179.4">/30.8</text>
<text x="266.5" y="174.4">/24.3</text>
<text x="266.5" y="177.9">/27.1</text>
<text x="286.5" y="174.4">/19.2</text>
<text x="286.5" y="177.9">/20.1</text>
<text x="21.5" y="182.9">/58.5</text>
<text x="46.5" y="183.4">/39.7</text>
<text x="86.5" y="183.4">/38.7</text>
<text x="126.5" y="183.4">/19.6</text>
<text x="186.5" y="182.9">/31.8</text>
<text x="266.5" y="181.4">/49.7</text>
<text x="286.5" y="181.4">/21.4</text>
<text x="286.5" y="184.9">/22.2</text>
<text x="46.5" y="186.9">/41.8</text>
<text x="46.5" y="190.4">/45.2</text>
<text x="86.5" y="186.9">/39.8</text>
<text x="86.5" y="190.4">/41.5</text>
<text x="126.5" y="186.9">/21.6</text>
<text x="126.5" y="190.4">/24.1</text>
<text x="186.5" y="186.4">/32.8</text>
<text x="46.5" y="193.9">/47.2</text>
<text x="86.5" y="193.9">/45.3</text>
<text x="86.5" y="197.4">/52.2</text>
<text x="126.5" y="193.9">/33.7</text>
<text x="126.5" y="197.4">/37.6</text>
<text x="126.5" y="200.9">/38.6</text>
<text x="126.5" y="204.4">/39.2</text>
<text x="126.5" y="207.9">/41.3</text>
<text x="126.5" y="211.4">/47.2</text>
<text x="126.5" y="214.9">/48.8</text>
<text x="126.5" y="218.4">/49.8</text>
<text x="126.5" y="221.9">/52.1</text>
<text x="300.2" y="217.4">M3:1</text>
<text x="306.5" y="217.4">/4.1</text>
<text x="26.5" y="227.4">49</text>
<text x="46.5" y="227.4">50</text>
<text x="66.5" y="227.4">51</text>
<text x="86.5" y="227.4">52</text>
<text x="106.5" y="227.4">53</text>
<text x="126.5" y="225.4">/53.2</text>
<text x="206.5" y="227.4">61</text>
<text x="226.5" y="227.4">62</text>
<text x="246.5" y="227.4">63</text>
<text x="266.5" y="227.4">64</text>
<text x="126.5" y="228.9">/58.7</text>
<text x="126.5" y="232.4">/60.1</text>
<text x="306.5" y="232.4">1­4</text>
<text x="316.5" y="232.4">5­8</text>
<text x="326.5" y="232.4">9­12</text>
<text x="336.5" y="232.4">13­16</text>
<text x="346.5" y="232.4">17­20</text>
<text x="356.5" y="232.4">21­24</text>
<text x="366.5" y="232.4">25­28</text>
<text x="376.5" y="232.4">29­32</text>
<text x="126.5" y="235.9">/60.5</text>
<text x="38.9" y="247.4">M3:50</text>
<text x="46.5" y="247.4">/57.5</text>
<text x="59.2" y="247.4">M3:51</text>
<text x="66.5" y="247.4">/40.5</text>
<text x="66.5" y="250.9">/46.6</text>
<text x="78.9" y="247.4">M3:52</text>
<text x="86.5" y="247.4">/54.1</text>
<text x="98.9" y="247.4">M3:53</text>
<text x="106.5" y="247.4">/59.3</text>
<text x="106.5" y="250.9">/60.6</text>
<text x="199.2" y="247.4">M3:61</text>
<text x="206.5" y="247.4">/48.6</text>
<text x="218.9" y="247.4">M3:62</text>
<text x="226.5" y="247.4">/49.6</text>
<text x="238.9" y="247.4">M3:63</text>
<text x="246.5" y="247.4">/51.5</text>
<text x="258.9" y="247.4">M3:64</text>
<text x="266.5" y="247.4">/51.4</text>
<text x="306.5" y="257.4">33­36</text>
<text x="316.5" y="257.4">37­40</text>
<text x="326.5" y="257.4">41­44</text>
<text x="336.5" y="257.4">45­48</text>
<text x="346.5" y="257.4">49­52</text>
<text x="356.5" y="257.4">53­56</text>
<text x="366.5" y="257.4">57­60</text>
<text x="376.5" y="257.4">61­64</text>
<text x="83.8" y="269.9">Gez.</text>
<text x="292" y="269.9">Ident­Nr.</text>
<text x="82.5" y="277.4">Ausgabe</text>
<text x="292" y="277.9">Zeich­Nr.</text>
<text x="21.2" y="282.9">Änderung</text>
<text x="49.5" y="282.9">Datum</text>
<text x="67.7" y="282.9">Name</text>
<text x="98.5" y="282.9">Datum</text>
<text x="118.2" y="282.9">Name</text>
</g>
<g font-size="2.4" fill="#240000">
<text x="367" y="278.3">Blatt</text>
<text x="145.7" y="282.8">Copyright (c)</text>
<text x="367" y="282.8">von</text>
</g>
</svg>
